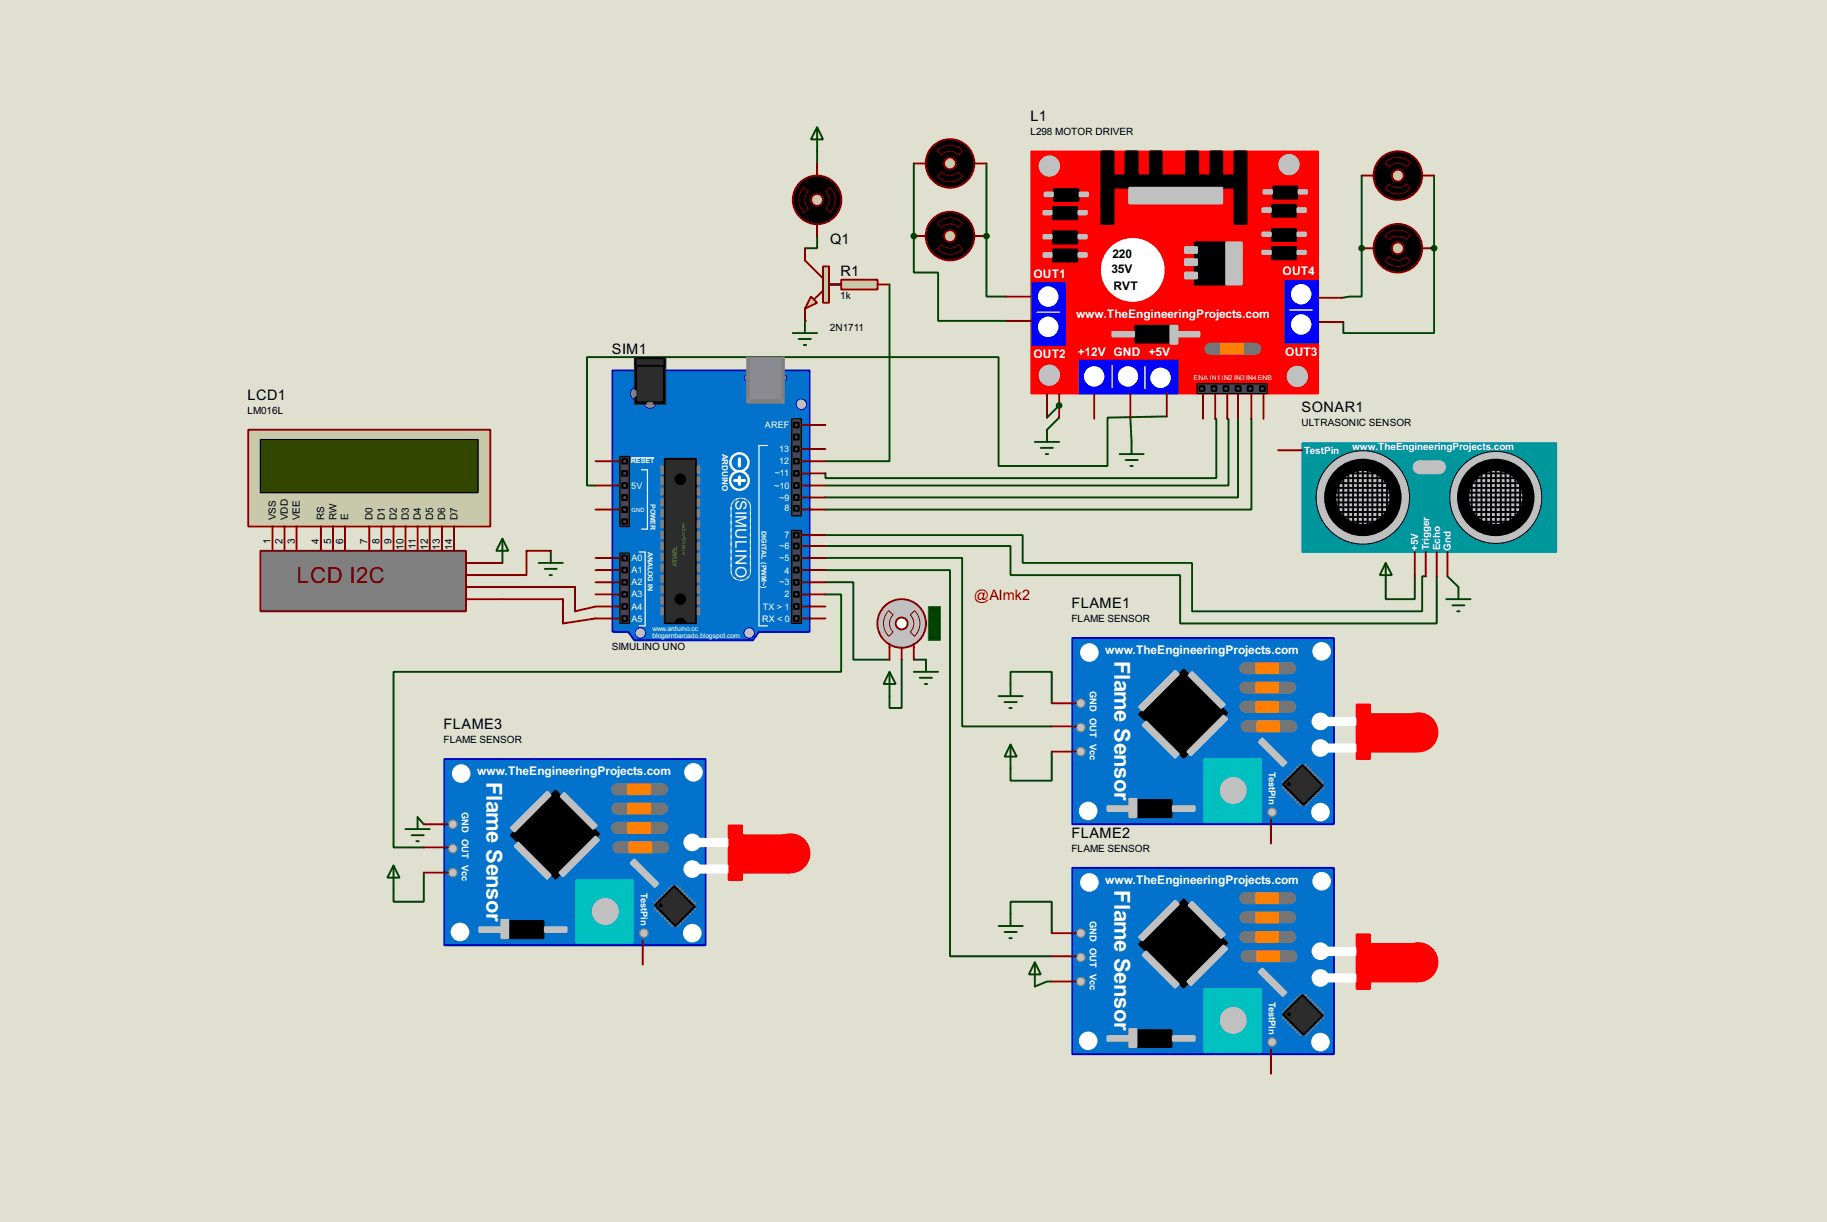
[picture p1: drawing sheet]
<svg xmlns="http://www.w3.org/2000/svg" width="383mm" height="256mm" viewBox="0 0 383 256" stroke-linecap="round" stroke-linejoin="round" font-family="sans-serif">
<path d="M0 0h383.5v256.5h-383.5z" fill="#e0e0d0"/>
<path d="M171.5 31.8v2.5M191.8 34.3v15.3M207.1 34.3v15.3M285.8 36.9v15.2M301 36.9v15.2M171.5 49.6v2.5h-2.5M174 59.7h2.6M186.7 59.7v37.1h-13.4M255.1 87.9h.2v12.5h-82v-1M257.6 87.9h.3v14h-84.6M259.9 87.9v16.5h-86.6M262.7 87.9v19.1h-89.4" fill="none" stroke="#004000" stroke-width=".4"/>
<circle cx="301" cy="52.1" r=".2" fill="#004000"/>
<path d="M301 52.1v17.8h-19v-2.3" fill="none" stroke="#004000" stroke-width=".4"/>
<circle cx="285.8" cy="52.1" r=".2" fill="#004000"/>
<path d="M285.8 52.1v10.2h-2.5l-1.6 .2" fill="none" stroke="#004000" stroke-width=".4"/>
<circle cx="207.1" cy="49.6" r=".2" fill="#004000"/>
<path d="M207.1 49.6v12.7h4" fill="none" stroke="#004000" stroke-width=".4"/>
<circle cx="191.8" cy="49.6" r=".2" fill="#004000"/>
<path d="M191.8 49.6v7.6h5.1v10.2h14.5" fill="none" stroke="#004000" stroke-width=".4"/>
<circle cx="169" cy="67.4" r=".2" fill="#004000"/>
<g fill="none" stroke="#004000" stroke-width=".4">
<path d="M222.3 87.7l-2.5 2.5M222.3 85.1l-2.5 2.6M237.3 87.7l.2 5.1M244.9 87.4l-12.4 .3v10.1h-22.9v-22.8h-86.4v26.9h1.8M173.3 117.1h28.7v35.4h18.8M173.3 119.7h26.1v81h21.4M173.3 114.6h38.8v6.1h35.6v10.2h53.9v-9.9M173.3 112.3h41.4v5.9h35.5v10.1h48.3v-7.3h.8M173.3 124.8h3.3v16.2h-94v36.9h6.4M173.3 122.2h5.8v16.3h7.6M189.3 138.5v10.1h-2.6v-2.5M191.8 138.5h2.6"/>
<path d="M297 121v4.8h-6.1v-2.6M303.8 121l2.3 2.2M212.1 143.6v-2.6h8.7v6.6M220.8 157.8v6.1h-8.7v-2.6M87.7 171.5l1.3 1.5M89 183.2v6.1h-6.4v-2.6M212.1 191.8v-2.5h8.7v6.6M220.8 206h-1l-2.6 1.1"/>
</g>
<path d="M128.6 77.8h41.4v54.8h-10.7l-1.3 1.8h-24.8l-1.3-1.8h-3.3z" fill-rule="evenodd" fill="#0272cc" stroke="#0000c0" stroke-width=".4"/>
<path d="M135.9 98.6v12.5M161.1 93.5h-1.8v37.9h1.8M134.2 115.9h1.2v15.5" fill="none" stroke="#fff" stroke-width=".25"/>
<circle cx="155.5" cy="106.7" r="2.15" fill="#c8c8aa"/>
<circle cx="155.5" cy="106.7" r="2.15" fill="#0272cc"/>
<circle cx="155.5" cy="106.7" r="2.15" fill="none" stroke="#c8c8aa" stroke-width=".21"/>
<circle cx="155.5" cy="106.7" r="2.15" fill="none" stroke="#fff" stroke-width=".21" stroke-dasharray="2 1 .5 1 .5 1"/>
<circle cx="155.5" cy="119.7" r="2.15" fill="#c8c8aa"/>
<circle cx="155.5" cy="119.7" r="2.15" fill="#0272cc"/>
<circle cx="155.5" cy="119.7" r="2.15" fill="none" stroke="#c8c8aa" stroke-width=".21"/>
<g fill="none" stroke="#fff" stroke-width=".21" stroke-dasharray=".5 1">
<path d="M157.5 106v14.5M153.5 120.5v-14.5"/>
<circle cx="155.5" cy="119.7" r="2.15"/>
</g>
<path d="M153.2 106.2h4.6v14h-4.6z" fill="#0272cc" stroke="#0272cc" stroke-width=".4"/>
<path d="M153.5 106v14.5M157.5 106v14.5" fill="none" stroke="#e0e0d0" stroke-width=".21"/>
<path d="M153 119.7l.7 2.5M153.5 105.2l-.5 1.3M157.5 105.2l.5 1.3M158 119.7l-.5 1.8" fill="none" stroke="#0272cc" stroke-width=".4"/>
<g fill="#0272cc" stroke="#fff" stroke-width=".5">
<circle cx="155.2" cy="97.1" r="1.9"/>
<circle cx="155.2" cy="100.9" r="1.95"/>
</g>
<path d="M155.2 96.3v1.5M154.2 100.9h2.1M155.2 100.1v1.6" fill="none" stroke="#fff" stroke-width=".65"/>
<path d="M134.7 98.6h1.2M134.7 111.1h1.2M134.2 131.4h1.2" fill="none" stroke="#fff" stroke-width=".25"/>
<path d="M132.6 96.1h4.6" fill="none" stroke="#fff" stroke-width=".21"/>
<g fill="#c0c0c0" stroke="#0000c0" stroke-width=".21">
<circle cx="157.2" cy="132.9" r="1.1"/>
<circle cx="134.4" cy="132.9" r="1.1"/>
<circle cx="168.2" cy="84.9" r="1.1"/>
</g>
<g fill="#464646" stroke="#000" stroke-width=".25">
<path d="M130.1 95.8h2v14.7h-2z"/>
<path d="M130.1 116.1h2v14.8h-2z"/>
<path d="M166.2 87.9h2v20.4h-2z"/>
<path d="M166.2 111.3h2v19.6h-2z"/>
</g>
<g fill="#464646" stroke="#000" stroke-width=".4">
<path d="M130.6 96.3h1v1h-1z"/>
<path d="M130.6 98.9h1v1h-1z"/>
<path d="M130.6 101.4h1v1h-1z"/>
<path d="M130.6 103.9h1v1.1h-1z"/>
<path d="M130.6 106.5h1v1h-1z"/>
<path d="M130.6 109h1v1h-1z"/>
<path d="M130.6 116.6h1v1.1h-1z"/>
<path d="M130.6 119.2h1v1h-1z"/>
<path d="M130.6 121.7h1v1h-1z"/>
<path d="M130.6 124.3h1v1h-1z"/>
<path d="M130.6 126.8h1v1h-1z"/>
<path d="M130.6 129.3h1v1.1h-1z"/>
<path d="M166.7 88.7h1v1h-1z"/>
<path d="M166.7 93.8h1v1h-1z"/>
<path d="M166.7 96.3h1v1h-1z"/>
<path d="M166.7 98.9h1v1h-1z"/>
<path d="M166.7 101.4h1v1h-1z"/>
<path d="M166.7 103.9h1v1.1h-1z"/>
<path d="M166.7 106.2h1v1h-1z"/>
<path d="M166.7 91.2h1v1.1h-1z"/>
<path d="M166.7 111.8h1v1h-1z"/>
<path d="M166.7 114.1h1v1h-1z"/>
<path d="M166.7 116.6h1v1.1h-1z"/>
<path d="M166.7 119.2h1v1h-1z"/>
<path d="M166.7 121.7h1v1h-1z"/>
<path d="M166.7 124.3h1v1h-1z"/>
<path d="M166.7 126.8h1v1h-1z"/>
<path d="M166.7 129.3h1v1.1h-1z"/>
</g>
<path d="M139.5 96.3h6.6v34.6h-6.6z" fill="#2c2c2c" stroke="#000" stroke-width=".4"/>
<g fill="#000" stroke="#000" stroke-width=".21">
<circle cx="142.8" cy="100.6" r="1.1"/>
<circle cx="142.8" cy="125.8" r="1.1"/>
<circle cx="142.8" cy="130.9" r="1.1"/>
</g>
<path d="M139.2 131.6h7.2" fill="none" stroke="#0272cc" stroke-width="1.2"/>
<g fill="#939393" stroke="#0000c0" stroke-width=".21">
<circle cx="164.6" cy="79.3" r=".55"/>
<circle cx="156.7" cy="79.3" r=".55"/>
</g>
<path d="M156.8 75h7.8v9.6h-7.8z" fill="#808080" stroke="#808080" stroke-width=".21"/>
<path d="M157.5 75.2h6.4v8.4h-6.4z" fill="#939393" stroke="#939393" stroke-width=".21"/>
<path d="M156.8 75l.7 .2M164.6 75l-.7 .2M157.5 83.6l-.7 1M163.9 83.6l.7 1" fill="none" stroke="#939393" stroke-width=".21"/>
<g fill="#939393" stroke="#0000c0" stroke-width=".21">
<circle cx="136.4" cy="84.4" r="1.35"/>
<circle cx="133.6" cy="82.6" r="1.35"/>
</g>
<path d="M133.2 75h6.6v9.9h-6.6z" fill="#000" stroke="#2c2c2c" stroke-width=".21"/>
<g fill="#808080" stroke="#808080" stroke-width=".4">
<path d="M135.9 84.6h1.1v.3h-1.1z"/>
<path d="M133.2 82.1h.2v1h-.2z"/>
</g>
<path d="M133.9 75.7h5.1v8.4h-5.1z" fill="#2c2c2c" stroke="#2c2c2c" stroke-width=".4"/>
<path d="M133.4 75.2h6.1v1.6h-6.1z" fill="#2c2c2c" stroke="#000" stroke-width=".4"/>
<g fill="#808080" stroke="#808080" stroke-width=".25">
<path d="M146.4 97.8h.5v1.6h-.5z"/>
<path d="M146.4 100.1h.5v1.6h-.5z"/>
<path d="M146.4 102.4h.5v1.5h-.5z"/>
<path d="M146.4 104.7h.5v1.5h-.5z"/>
<path d="M146.4 107h.5v1.5h-.5z"/>
<path d="M146.4 109.3h.5v1.5h-.5z"/>
<path d="M146.4 111.6h.5v1.5h-.5z"/>
<path d="M146.4 113.8h.5v1.6h-.5z"/>
<path d="M146.4 116.1h.5v1.6h-.5z"/>
<path d="M146.4 118.4h.5v1.5h-.5z"/>
<path d="M146.4 120.7h.5v1.5h-.5z"/>
<path d="M146.4 123h.5v1.5h-.5z"/>
<path d="M146.4 125.3h.5v1.5h-.5z"/>
<path d="M146.4 127.6h.5v1.5h-.5z"/>
<path d="M138.7 97.8h.5v1.6h-.5z"/>
<path d="M138.7 100.1h.5v1.6h-.5z"/>
<path d="M138.7 102.4h.5v1.5h-.5z"/>
<path d="M138.7 104.7h.5v1.5h-.5z"/>
<path d="M138.7 107h.5v1.5h-.5z"/>
<path d="M138.7 109.3h.5v1.5h-.5z"/>
<path d="M138.7 111.6h.5v1.5h-.5z"/>
<path d="M138.7 113.8h.5v1.6h-.5z"/>
<path d="M138.7 116.1h.5v1.6h-.5z"/>
<path d="M138.7 118.4h.5v1.5h-.5z"/>
<path d="M138.7 120.7h.5v1.5h-.5z"/>
<path d="M138.7 123h.5v1.5h-.5z"/>
<path d="M138.7 125.3h.5v1.5h-.5z"/>
<path d="M138.7 127.6h.5v1.5h-.5z"/>
</g>
<g fill="none" stroke="#800000" stroke-width=".4">
<path d="M125 96.8h5.1M168.2 99.4h5.1M168.2 96.8h5.1M168.2 94.3h5.1M168.2 89.2h5.1M125 119.7h5.1M125 117.1h5.1M125 107h5.1M125 101.9h5.1M168.2 119.7h5.1M168.2 117.1h5.1M168.2 114.6h5.1"/>
<path d="M168.2 107h5.1M168.2 104.4h5.1M168.2 101.9h5.1M168.2 112.3h5.1M125 129.8h5.1M125 127.3h5.1M125 124.8h5.1M125 122.2h5.1M168.2 129.8h5.1M168.2 127.3h5.1M168.2 124.8h5.1M168.2 122.2h5.1"/>
</g>
<circle cx="171.5" cy="42" r="5.1" fill="#000" stroke="#800000" stroke-width=".4"/>
<path d="M168.8 39.3l.9 .9a2.45 2.45 0 0 0 0 3.6l-.9 .9a3.7 3.7 0 0 1 0-5.4zM174.2 39.3a3.7 3.7 0 0 1 0 5.4l-.9-.9a2.54 2.54 0 0 0 0-3.6z" fill="none" stroke="#800000" stroke-width=".21"/>
<circle cx="171.5" cy="42" r="1.25" fill="#c8c8aa" stroke="#800000" stroke-width=".4"/>
<path d="M171.5 34.3v2.6M171.5 47v2.6" fill="none" stroke="#800000" stroke-width=".4"/>
<path d="M176.6 58.7h7.6v2.1h-7.6z" fill="#c8c8aa" stroke="#800000" stroke-width=".4"/>
<path d="M174 59.7h2.6M184.2 59.7h2.5" fill="none" stroke="#800000" stroke-width=".4"/>
<path d="M171.5 26.7l1.3 2.6h-2.6zM171.5 26.7v5.1" fill="none" stroke="#004000" stroke-width=".4"/>
<path d="M216.5 31.8h60.2v50.8h-60.2z" fill="#f00" stroke="#f00" stroke-width=".4"/>
<g fill="#000" stroke="#000" stroke-width=".4">
<path d="M221.3 39.7h5.1v2.5h-5.1zM231.2 31.8h2.5v15.2h-2.5zM233.7 36.9h25.4v2.5h-25.4zM236.3 31.8h2.5v5.1h-2.5zM241.4 31.8h2.5v5.1h-2.5zM249 31.8h2.5v5.1h-2.5zM254.1 31.8h2.5v5.1h-2.5zM259.1 31.8h2.6v15.2h-2.6zM267.3 39.2h5v2.5h-5zM221 43.5h5.1v2.5h-5.1zM221 48.6h5.1v2.5h-5.1zM221 52.4h5.1v2.5h-5.1z"/>
<path d="M250.8 50.9h6.3v8.8h-6.3zM267 43h5.1v2.5h-5.1zM267 48.1h5.1v2.5h-5.1zM267 51.9h5.1v2.5h-5.1zM238.3 68.4h8.9v3.5h-8.9z"/>
</g>
<g fill="#c0c0c0" stroke="#c0c0c0" stroke-width=".4">
<path d="M272.6 39.9h1.8v.8h-1.8z"/>
<path d="M265.2 39.9h1.8v.8h-1.8z"/>
<path d="M272.3 43.7h1.8v.8h-1.8z"/>
<path d="M265 43.7h1.8v.8h-1.8z"/>
<path d="M272.3 48.8h1.8v.8h-1.8z"/>
<path d="M265 48.8h1.8v.8h-1.8z"/>
<path d="M272.3 52.6h1.8v.8h-1.8z"/>
<path d="M265 52.6h1.8v.8h-1.8z"/>
<path d="M237 39.4h19.6v3.3h-19.6z"/>
<path d="M226.6 40.4h1.8v.8h-1.8z"/>
<path d="M219.3 40.4h1.7v.8h-1.7z"/>
<path d="M226.4 44.3h1.7v.7h-1.7z"/>
<path d="M219 44.3h1.8v.7h-1.8z"/>
<path d="M226.4 49.3h1.7v.8h-1.7z"/>
<path d="M219 49.3h1.8v.8h-1.8z"/>
<path d="M226.4 53.1h1.7v.8h-1.7z"/>
<path d="M219 53.1h1.8v.8h-1.8z"/>
<path d="M248.7 51.9h2.6v1.2h-2.6z"/>
<path d="M248.7 54.4h2.6v1.3h-2.6z"/>
<path d="M248.7 57.2h2.6v1.3h-2.6z"/>
<path d="M257.4 50.9h3.3v8.8h-3.3z"/>
<path d="M245.7 68.4h1.5v3.8h-1.5z"/>
<path d="M233.5 69.7h4.6v1h-4.6z"/>
<path d="M247.2 69.7h4.6v1h-4.6z"/>
</g>
<path d="M254.1 73.2h9.4" fill="none" stroke="#757575" stroke-width="2.6"/>
<path d="M256.3 72.2h4.6v2h-4.6z" fill="#ff8000" stroke="#ff8000" stroke-width=".4"/>
<g fill="#00f" stroke="#00f" stroke-width=".4">
<path d="M269.8 59h6.9v12.9h-6.9z"/>
<path d="M216.7 59.5h6.9v12.9h-6.9z"/>
<path d="M226.6 75.7h20.6v6.9h-20.6z"/>
</g>
<g fill="#fff" stroke="#fff" stroke-width=".4">
<circle cx="273.1" cy="61.8" r="1.95"/>
<circle cx="273.1" cy="68.1" r="1.95"/>
<circle cx="220" cy="62.3" r="1.95"/>
<circle cx="220" cy="68.6" r="1.95"/>
<circle cx="236.7" cy="79" r="1.95"/>
<circle cx="229.6" cy="79" r="1.95"/>
<circle cx="243.6" cy="79.3" r="1.95"/>
<circle cx="237.7" cy="56.7" r="6.5"/>
</g>
<path d="M217.7 65.6h4.6M233.5 76.8v4.5M240.3 77v4.6M270.8 65.1h4.6" fill="none" stroke="#c0c0c0" stroke-width=".4"/>
<g fill="#c0c0c0" stroke="#c0c0c0" stroke-width=".4">
<circle cx="270.5" cy="34.6" r="2.05"/>
<circle cx="220.2" cy="34.9" r="2.05"/>
<circle cx="220.2" cy="78.8" r="2.05"/>
<circle cx="272.3" cy="79" r="2.05"/>
</g>
<path d="M251.3 80.6h14.7v2h-14.7z" fill="#464646" stroke="#000" stroke-width=".25"/>
<g fill="#464646" stroke="#000" stroke-width=".4">
<path d="M264.5 81.1h1v1h-1z"/>
<path d="M261.9 81.1h1v1h-1z"/>
<path d="M259.4 81.1h1v1h-1z"/>
<path d="M256.8 81.1h1.1v1h-1.1z"/>
<path d="M254.3 81.1h1v1h-1z"/>
<path d="M251.8 81.1h1v1h-1z"/>
</g>
<g fill="none" stroke="#800000" stroke-width=".4">
<path d="M211.1 62.3h5.1M211.4 67.4h5.1M276.7 62.5h5M276.9 67.6h5.1M219.8 82.6v5.1M222.3 82.6v5.1M229.7 82.9v5M237.3 82.6v5.1M244.9 82.4v5M252.5 82.9v5M255.1 82.9v5M257.6 82.9v5"/>
<path d="M259.9 82.9v5M262.7 82.9v5M265.2 82.9v5"/>
</g>
<circle cx="199.4" cy="49.6" r="5.1" fill="#000" stroke="#800000" stroke-width=".4"/>
<path d="M196.8 46.9a3.7 3.7 0 0 1 5.3 0l-.9 .9a2.53 2.53 0 0 0-3.6 0zM197.6 51.4a2.54 2.54 0 0 0 3.6 0l.9 .9a3.7 3.7 0 0 1-5.3 0z" fill="none" stroke="#800000" stroke-width=".21"/>
<circle cx="199.4" cy="49.6" r="1.25" fill="#c8c8aa" stroke="#800000" stroke-width=".4"/>
<path d="M191.8 49.6h2.6M204.5 49.6h2.6" fill="none" stroke="#800000" stroke-width=".4"/>
<circle cx="199.4" cy="34.3" r="5.1" fill="#000" stroke="#800000" stroke-width=".4"/>
<path d="M196.8 31.7a3.7 3.7 0 0 1 5.3 0l-.9 .8a2.53 2.53 0 0 0-3.6 0zM197.6 36.1a2.46 2.46 0 0 0 3.6 0l.9 .9a3.7 3.7 0 0 1-5.3 0z" fill="none" stroke="#800000" stroke-width=".21"/>
<circle cx="199.4" cy="34.3" r="1.25" fill="#c8c8aa" stroke="#800000" stroke-width=".4"/>
<path d="M191.8 34.3h2.6M204.5 34.3h2.6" fill="none" stroke="#800000" stroke-width=".4"/>
<circle cx="293.4" cy="36.9" r="5.1" fill="#000" stroke="#800000" stroke-width=".4"/>
<path d="M290.7 34.2a3.8 3.8 0 0 1 5.4 0l-.9 .9a2.54 2.54 0 0 0-3.6 0zM291.6 38.7a2.54 2.54 0 0 0 3.6 0l.9 .9a3.8 3.8 0 0 1-5.4 0z" fill="none" stroke="#800000" stroke-width=".21"/>
<circle cx="293.4" cy="36.9" r="1.25" fill="#c8c8aa" stroke="#800000" stroke-width=".4"/>
<path d="M285.8 36.9h2.5M298.5 36.9h2.5" fill="none" stroke="#800000" stroke-width=".4"/>
<circle cx="293.4" cy="52.1" r="5.1" fill="#000" stroke="#800000" stroke-width=".4"/>
<path d="M290.7 49.4a3.8 3.8 0 0 1 5.4 0l-.9 .9a2.54 2.54 0 0 0-3.6 0zM291.6 53.9a2.54 2.54 0 0 0 3.6 0l.9 .9a3.8 3.8 0 0 1-5.4 0z" fill="none" stroke="#800000" stroke-width=".21"/>
<circle cx="293.4" cy="52.1" r="1.25" fill="#c8c8aa" stroke="#800000" stroke-width=".4"/>
<path d="M285.8 52.1h2.5M298.5 52.1h2.5" fill="none" stroke="#800000" stroke-width=".4"/>
<g fill="#004000" stroke="#004000" stroke-width=".4">
<circle cx="301" cy="52.1" r=".5"/>
<circle cx="285.8" cy="52.1" r=".5"/>
<circle cx="207" cy="49.6" r=".5"/>
<circle cx="191.8" cy="49.6" r=".5"/>
</g>
<path d="M166.4 69.9h5.1M167.7 71.2h2.5M168.7 72.4h.5M169 67.4v2.5" fill="none" stroke="#004000" stroke-width=".4"/>
<path d="M170.2 62.3l1.3 1.3-2.5 1.2z" fill="#c8c8aa" stroke="#800000" stroke-width=".4"/>
<path d="M172.8 55.9h1.2v7.7h-1.2z" fill="#c8c8aa" stroke="#800000" stroke-width=".4"/>
<path d="M169 52.1v2.6l3.8 3.8M174 59.7h2.6M169 64.8v2.6M172.8 61l-1.8 1.8" fill="none" stroke="#800000" stroke-width=".4"/>
<path d="M217.2 92.8h5.1M218.5 94h2.5M219.5 95.3h.5M219.8 90.2v2.6M235 95.3h5.1M236.3 96.6h2.5M237.3 97.8h.5M237.5 92.8v2.5" fill="none" stroke="#004000" stroke-width=".4"/>
<circle cx="222.3" cy="85.1" r=".5" fill="#004000" stroke="#004000" stroke-width=".4"/>
<path d="M284.8 147.9h2.8v2h9.9v7.9h-9.9v1.5h-2.8z" fill-rule="evenodd" fill="#f00" stroke="#f00" stroke-width=".4"/>
<path d="M225.1 133.9h54.9v39.1h-54.9z" fill-rule="evenodd" fill="#0272cc" stroke="#0000c0" stroke-width=".4"/>
<circle cx="297.7" cy="153.7" r="4" fill="#f00" stroke="#f00" stroke-width=".4"/>
<path d="M252.8 159.3h11.9v13.2h-11.9z" fill="#00c0c0" stroke="#00c0c0" stroke-width=".4"/>
<g fill="#c0c0c0" stroke="#c0c0c0" stroke-width=".4">
<path d="M250.2 141l6.9 6.9-.8 .7-6.8-6.8z" fill-rule="evenodd"/>
<path d="M240.6 151.4l6.9 6.9-.8 .8-6.9-6.9z" fill-rule="evenodd"/>
<path d="M256.8 150.2l.8 .7-7.6 7.7-.8-.8z" fill-rule="evenodd"/>
<path d="M246.7 140.8l.8 .7-7.7 7.7-.7-.8z" fill-rule="evenodd"/>
<path d="M265 155l5.1 5.1-.8 .7-5.1-5z" fill-rule="evenodd"/>
<circle cx="258.8" cy="165.9" r="2.65"/>
</g>
<path d="M248.5 140.5l9.1 9.2-9.1 9.4-9.4-9.2z" fill-rule="evenodd" fill="#000" stroke="#000" stroke-width=".4"/>
<path d="M261.4 140.3h9.4M261.4 144.3h9.4M261.4 148.4h9.4M261.7 152.5h9.4" fill="none" stroke="#757575" stroke-width="2.6"/>
<g fill="#ff8000" stroke="#ff8000" stroke-width=".4">
<path d="M263.7 139.2h4.6v2.1h-4.6z"/>
<path d="M263.7 143.3h4.6v2h-4.6z"/>
<path d="M263.7 147.4h4.6v2h-4.6z"/>
<path d="M264 151.4h4.5v2.1h-4.5z"/>
</g>
<path d="M237 167.9h8.9v3.6h-8.9z" fill="#000" stroke="#000" stroke-width=".4"/>
<g fill="#c0c0c0" stroke="#c0c0c0" stroke-width=".4">
<path d="M237 167.7h1.6v3.8h-1.6z"/>
<path d="M246.2 169.2h4.6v1h-4.6z"/>
<path d="M232.5 169.2h4.5v1h-4.5z"/>
</g>
<g fill="none" stroke="#808080" stroke-width=".45">
<path d="M269.3 164.1l.5 .5M269.8 164.9l-.5 .5M269.8 163.6l.5 .5M270.3 165.4l-.5 .5M270.3 163.1l.5 .5M270.8 165.9l-.5 .5M270.8 162.6l.5 .5M271.3 166.4l-.5 .5M271.3 162.1l.5 .5M271.8 166.9l-.5 .5M271.8 161.6l.5 .5M272.3 167.4l-.5 .5"/>
<path d="M272.3 161.1l.6 .5M272.9 167.9l-.6 .6M272.9 160.6l.5 .5M273.4 168.5l-.5 .5M273.6 168.5l.5 .5M274.1 160.6l-.5 .5M274.1 167.9l.5 .6M274.6 161.1l-.5 .5M274.6 167.4l.5 .5M275.1 161.6l-.5 .5M275.1 166.9l.5 .5M275.6 162.1l-.5 .5"/>
<path d="M275.6 166.4l.6 .5M276.2 162.6l-.6 .5M276.2 165.9l.5 .5M276.7 163.1l-.5 .5M276.7 165.4l.5 .5M277.2 163.6l-.5 .5M277.2 164.9l.5 .5M277.7 164.1l-.5 .5"/>
</g>
<path d="M269.3 164.6l4.1-4 4.3 4.3-4.1 4.1z" fill-rule="evenodd" fill="#2c2c2c" stroke="#000" stroke-width=".4"/>
<circle cx="270.5" cy="164.6" r=".3" fill="#000" stroke="#000" stroke-width=".21"/>
<g fill="#fff" stroke="#fff" stroke-width=".4">
<circle cx="277.1" cy="151.4" r="1.65"/>
<circle cx="277.1" cy="157" r="1.65"/>
<circle cx="277.1" cy="170.5" r="1.75"/>
</g>
<g fill="#fff" stroke="#fff" stroke-width=".4">
<path d="M277.9 150.7h6.6v1.5h-6.6z"/>
<path d="M277.9 156.3h6.6v1.5h-6.6z"/>
</g>
<g fill="#c0c0c0" stroke="#808080" stroke-width=".25">
<circle cx="226.8" cy="157.8" r=".9"/>
<circle cx="226.8" cy="152.7" r=".9"/>
<circle cx="226.8" cy="147.6" r=".9"/>
<circle cx="267" cy="170.5" r=".9"/>
</g>
<g fill="#fff" stroke="#fff" stroke-width=".4">
<circle cx="277.4" cy="136.7" r="1.75"/>
<circle cx="228.4" cy="170.2" r="1.75"/>
<circle cx="228.6" cy="137" r="1.75"/>
</g>
<path d="M220.8 152.5h5.1M220.8 147.6h5.1M220.8 157.8h5.1M266.8 172v5.1" fill="none" stroke="#800000" stroke-width=".4"/>
<path d="M284.8 196.1h2.8v2.1h9.9v7.8h-9.9v1.6h-2.8z" fill-rule="evenodd" fill="#f00" stroke="#f00" stroke-width=".4"/>
<path d="M225.1 182.2h54.9v39.1h-54.9z" fill-rule="evenodd" fill="#0272cc" stroke="#0000c0" stroke-width=".4"/>
<circle cx="297.7" cy="202" r="4" fill="#f00" stroke="#f00" stroke-width=".4"/>
<path d="M252.8 207.6h11.9v13.2h-11.9z" fill="#00c0c0" stroke="#00c0c0" stroke-width=".4"/>
<g fill="#c0c0c0" stroke="#c0c0c0" stroke-width=".4">
<path d="M250.2 189.3l6.9 6.8-.8 .8-6.8-6.9z" fill-rule="evenodd"/>
<path d="M240.6 199.7l6.9 6.9-.8 .7-6.9-6.8z" fill-rule="evenodd"/>
<path d="M256.8 198.4l.8 .8-7.6 7.6-.8-.8z" fill-rule="evenodd"/>
<path d="M246.7 189l.8 .8-7.7 7.6-.7-.7z" fill-rule="evenodd"/>
<path d="M264.2 204l.8-.7 5.1 5-.8 .8z" fill-rule="evenodd"/>
<circle cx="258.8" cy="214.2" r="2.65"/>
</g>
<path d="M248.5 188.8l9.1 9.1-9.1 9.4-9.4-9.1z" fill-rule="evenodd" fill="#000" stroke="#000" stroke-width=".4"/>
<path d="M261.4 188.5h9.4M261.4 192.6h9.4M261.4 196.7h9.4M261.7 200.7h9.4" fill="none" stroke="#757575" stroke-width="2.6"/>
<g fill="#ff8000" stroke="#ff8000" stroke-width=".4">
<path d="M263.7 187.5h4.6v2h-4.6z"/>
<path d="M263.7 191.6h4.6v2h-4.6z"/>
<path d="M263.7 195.6h4.6v2.1h-4.6z"/>
<path d="M264 199.7h4.5v2h-4.5z"/>
</g>
<path d="M237 216.2h8.9v3.6h-8.9z" fill="#000" stroke="#000" stroke-width=".4"/>
<g fill="#c0c0c0" stroke="#c0c0c0" stroke-width=".4">
<path d="M237 216h1.6v3.8h-1.6z"/>
<path d="M246.2 217.5h4.6v1h-4.6z"/>
<path d="M232.5 217.5h4.5v1h-4.5z"/>
</g>
<g fill="none" stroke="#808080" stroke-width=".45">
<path d="M269.3 212.4l.5 .5M269.8 213.2l-.5 .5M269.8 211.9l.5 .5M270.3 213.7l-.5 .5M270.3 211.4l.5 .5M270.8 214.2l-.5 .5M270.8 210.9l.5 .5M271.3 214.7l-.5 .5M271.3 210.4l.5 .5M271.8 215.2l-.5 .5M271.8 209.9l.5 .5M272.3 215.7l-.5 .5"/>
<path d="M272.3 209.4l.6 .5M272.9 216.2l-.6 .5M272.9 208.8l.5 .6M273.4 216.7l-.5 .5M273.6 216.7l.5 .5M274.1 208.8l-.5 .6M274.1 216.2l.5 .5M274.6 209.4l-.5 .5M274.6 215.7l.5 .5M275.1 209.9l-.5 .5M275.1 215.2l.5 .5M275.6 210.4l-.5 .5"/>
<path d="M275.6 214.7l.6 .5M276.2 210.9l-.6 .5M276.2 214.2l.5 .5M276.7 211.4l-.5 .5M276.7 213.7l.5 .5M277.2 211.9l-.5 .5M277.2 213.2l.5 .5M277.7 212.4l-.5 .5"/>
</g>
<path d="M269.3 212.9l4.1-4.1 4.3 4.4-4.1 4z" fill-rule="evenodd" fill="#2c2c2c" stroke="#000" stroke-width=".4"/>
<circle cx="270.5" cy="212.9" r=".3" fill="#000" stroke="#000" stroke-width=".21"/>
<g fill="#fff" stroke="#fff" stroke-width=".4">
<circle cx="277.1" cy="199.7" r="1.65"/>
<circle cx="277.1" cy="205.3" r="1.65"/>
<circle cx="277.1" cy="218.7" r="1.75"/>
</g>
<g fill="#fff" stroke="#fff" stroke-width=".4">
<path d="M277.9 198.9h6.6v1.6h-6.6z"/>
<path d="M277.9 204.5h6.6v1.5h-6.6z"/>
</g>
<g fill="#c0c0c0" stroke="#808080" stroke-width=".25">
<circle cx="226.8" cy="206" r=".9"/>
<circle cx="226.8" cy="201" r=".9"/>
<circle cx="226.8" cy="195.9" r=".9"/>
<circle cx="267" cy="218.7" r=".9"/>
</g>
<g fill="#fff" stroke="#fff" stroke-width=".4">
<circle cx="277.4" cy="185" r="1.75"/>
<circle cx="228.4" cy="218.5" r="1.75"/>
<circle cx="228.6" cy="185.2" r="1.75"/>
</g>
<path d="M220.8 195.9h5.1M220.8 200.7h5.1M220.8 206h5.1M266.8 220.3v5.1" fill="none" stroke="#800000" stroke-width=".4"/>
<path d="M153 173.3h2.8v2h9.9v7.9h-9.9v1.5h-2.8z" fill-rule="evenodd" fill="#f00" stroke="#f00" stroke-width=".4"/>
<path d="M93.3 159.3h54.8v39.1h-54.8z" fill-rule="evenodd" fill="#0272cc" stroke="#0000c0" stroke-width=".4"/>
<circle cx="165.9" cy="179.1" r="4" fill="#f00" stroke="#f00" stroke-width=".4"/>
<path d="M121 184.7h11.9v13.2h-11.9z" fill="#00c0c0" stroke="#00c0c0" stroke-width=".4"/>
<g fill="#c0c0c0" stroke="#c0c0c0" stroke-width=".4">
<path d="M118.4 166.4l6.9 6.9-.8 .7-6.8-6.8z" fill-rule="evenodd"/>
<path d="M108.8 176.8l6.8 6.9-.7 .8-6.9-6.9z" fill-rule="evenodd"/>
<path d="M125 175.6l.8 .7-7.6 7.7-.8-.8z" fill-rule="evenodd"/>
<path d="M107.2 173.8l7.7-7.6 .7 .7-7.6 7.7z" fill-rule="evenodd"/>
<path d="M132.4 181.2l.8-.8 5 5.1-.7 .7z" fill-rule="evenodd"/>
<circle cx="127" cy="191.3" r="2.65"/>
</g>
<path d="M116.6 165.9l9.2 9.2-9.2 9.4-9.4-9.2z" fill-rule="evenodd" fill="#000" stroke="#000" stroke-width=".4"/>
<path d="M129.6 165.7h9.4M129.6 169.7h9.4M129.6 173.8h9.4M129.8 177.9h9.4" fill="none" stroke="#757575" stroke-width="2.6"/>
<g fill="#ff8000" stroke="#ff8000" stroke-width=".4">
<path d="M131.9 164.6h4.6v2.1h-4.6z"/>
<path d="M131.9 168.7h4.6v2h-4.6z"/>
<path d="M131.9 172.8h4.6v2h-4.6z"/>
<path d="M132.1 176.8h4.6v2.1h-4.6z"/>
</g>
<path d="M105.2 193.3h8.9v3.6h-8.9z" fill="#000" stroke="#000" stroke-width=".4"/>
<g fill="#c0c0c0" stroke="#c0c0c0" stroke-width=".4">
<path d="M105.2 193.1h1.5v3.8h-1.5z"/>
<path d="M114.4 194.6h4.5v1h-4.5z"/>
<path d="M100.6 194.6h4.6v1h-4.6z"/>
</g>
<g fill="none" stroke="#808080" stroke-width=".45">
<path d="M137.5 189.5l.5 .5M138 190.3l-.5 .5M138 189l.5 .5M138.5 190.8l-.5 .5M138.5 188.5l.5 .5M139 191.3l-.5 .5M139 188l.5 .5M139.5 191.8l-.5 .5M139.5 187.5l.5 .5M140 192.3l-.5 .5M140 187l.5 .5M140.5 192.8l-.5 .5"/>
<path d="M140.5 186.5l.5 .5M141 193.3l-.5 .6M141 186l.5 .5M141.5 193.9l-.5 .5M141.8 193.9l.5 .5M142.3 186l-.5 .5M142.3 193.3l.5 .6M142.8 186.5l-.5 .5M142.8 192.8l.5 .5M143.3 187l-.5 .5M143.3 192.3l.5 .5M143.8 187.5l-.5 .5"/>
<path d="M143.8 191.8l.5 .5M144.3 188l-.5 .5M144.3 191.3l.5 .5M144.8 188.5l-.5 .5M144.8 190.8l.5 .5M145.3 189l-.5 .5M145.3 190.3l.6 .5M145.9 189.5l-.6 .5"/>
</g>
<path d="M137.5 190l4-4 4.4 4.3-4.1 4.1z" fill-rule="evenodd" fill="#2c2c2c" stroke="#000" stroke-width=".4"/>
<circle cx="138.7" cy="190" r=".3" fill="#000" stroke="#000" stroke-width=".21"/>
<g fill="#fff" stroke="#fff" stroke-width=".4">
<circle cx="145.3" cy="176.8" r="1.65"/>
<circle cx="145.3" cy="182.4" r="1.65"/>
<circle cx="145.3" cy="195.9" r="1.75"/>
</g>
<g fill="#fff" stroke="#fff" stroke-width=".4">
<path d="M146.1 176.1h6.6v1.5h-6.6z"/>
<path d="M146.1 181.7h6.6v1.5h-6.6z"/>
</g>
<g fill="#c0c0c0" stroke="#808080" stroke-width=".25">
<circle cx="95" cy="183.2" r=".9"/>
<circle cx="95" cy="178.1" r=".9"/>
<circle cx="95" cy="173" r=".9"/>
<circle cx="135.1" cy="195.9" r=".9"/>
</g>
<g fill="#fff" stroke="#fff" stroke-width=".4">
<circle cx="145.5" cy="162.1" r="1.75"/>
<circle cx="96.5" cy="195.6" r="1.75"/>
<circle cx="96.8" cy="162.4" r="1.75"/>
</g>
<path d="M89 177.9h5M89 173h5M89 183.2h5M134.9 197.4v5.1" fill="none" stroke="#800000" stroke-width=".4"/>
<path d="M273.4 93h53.3v22.9h-53.3z" fill="#00979c" stroke="#00979c" stroke-width=".4"/>
<g fill="#c0c0c0" stroke="#000" stroke-width=".21">
<circle cx="313.9" cy="104.4" r="9.7"/>
<circle cx="286" cy="104.4" r="9.8"/>
</g>
<g fill="#c0c0c0" stroke="#000" stroke-width="2.6">
<circle cx="313.9" cy="104.4" r="6.9"/>
<circle cx="286" cy="104.4" r="6.9"/>
</g>
<g fill="none" stroke="#000" stroke-width=".4">
<path d="M281.2 99.4h8.7M282 99.6v9.4M283 99.4v10.4M284 98.6v11.7M285 98.6v11.9M286.1 98.6v12.5M287.1 98.6v12.5M288.1 98.1v12.7M289.1 99.1v11.7M309.7 99.4h8.1M309.9 99.6v9.4M311 99.1v10.7"/>
<path d="M312 98.4v11.9M313 98.4v12.1M314 98.4v12.1M315 98.4v12.1M316 98.6v11.7M317 99.1v10.7M278.9 105.5h13M279.5 103.4h12.7M279.5 102.4h12.4M279.5 106.5h12.1M279.7 104.4h12.2M280 101.4h11.6"/>
<path d="M280 100.4h10.9M280 107.5h11.4M280.2 108.5h10.9M280.2 109.5h10.4M281 101.1v6.7M290.1 100.4v9.6M291.1 101.4v6.6M307.4 102.4h12.2M307.9 104.4h12.7M307.9 103.4h12.4M307.9 105.5h12.4M308.2 101.4h11.4"/>
<path d="M308.2 100.4h10.4M308.2 106.5h11.6M308.7 107.5h11.4M308.9 101.1v5.9M309.2 108.5h9.6M309.9 109.5h7.7M318.1 100.4v8.6M319.1 100.9v7.1"/>
</g>
<g fill="#c0c0c0" stroke="#c0c0c0" stroke-width=".4">
<circle cx="297.9" cy="98.1" r="1.25"/>
<circle cx="302" cy="98.1" r="1.25"/>
</g>
<path d="M298 96.8h4.1v2.6h-4.1z" fill="#c0c0c0" stroke="#c0c0c0" stroke-width=".4"/>
<path d="M268.3 94.5h5.1M297 115.9v5.1M299.3 115.9v5.1M301.6 115.9v5.1M303.8 115.9v5.1" fill="none" stroke="#800000" stroke-width=".4"/>
<path d="M290.9 118.2l1.3 2.5h-2.6zM290.9 118.2v5M303.6 125.8h5.1M304.9 127.1h2.5M305.9 128.3h.5M306.1 123.2v2.6M85.1 174h5.1M86.4 175.3h2.6M87.4 176.6h.5M87.7 171.5v2.5M82.6 181.7l1.3 2.5h-2.6zM82.6 181.7v5" fill="none" stroke="#004000" stroke-width=".4"/>
<circle cx="189.2" cy="130.9" r="5.1" fill="#c0c0c0" stroke="#800000" stroke-width=".4"/>
<circle cx="189.2" cy="130.9" r="1.25" fill="#feffff" stroke="#800000" stroke-width=".4"/>
<path d="M186.7 135.2v.7M191.8 135.2v.7" fill="none" stroke="#800000" stroke-width=".4"/>
<path d="M194.9 127.3h2.5v7.1h-2.5z" fill="#004000" stroke="#0f0" stroke-width=".21"/>
<path d="M186.6 128.2l.9 .9a2.54 2.54 0 0 0 0 3.6l-.9 .9a3.8 3.8 0 0 1 0-5.4zM192 128.2a3.8 3.8 0 0 1 0 5.4l-.9-.9a2.54 2.54 0 0 0 0-3.6z" fill="none" stroke="#800000" stroke-width=".21"/>
<path d="M186.7 135.9v2.6M189.3 135.9v2.6M191.8 135.9v2.6" fill="none" stroke="#800000" stroke-width=".4"/>
<g fill="none" stroke="#004000" stroke-width=".4">
<path d="M194.4 138.5v2.5M186.7 141l1.3 2.6h-2.5zM186.7 141v5.1M191.8 141h5.1M193.1 142.3h2.5M194.1 143.6h.5M209.6 146.1h5.1M210.9 147.4h2.5M211.9 148.6h.5M212.1 156.3l1.3 2.5h-2.5zM212.1 143.6v2.5M212.1 156.3v5"/>
<path d="M209.6 194.4h5.1M210.9 195.6h2.5M211.9 196.9h.5M212.1 191.8v2.6M217.2 202l1.3 2.5h-2.5zM217.2 202v5.1"/>
</g>
<path d="M52.1 90.2h50.8v20.3h-50.8z" fill="#c8c8aa" stroke="#800000" stroke-width=".4"/>
<path d="M54.7 92.3h45.7v11.1h-45.7z" fill="#324600" stroke="#000" stroke-width=".25"/>
<g fill="none" stroke="#800000" stroke-width=".4">
<path d="M57.2 110.5v5.1M59.7 110.5v5.1M62.3 110.5v5.1M67.4 110.5v5.1M69.9 110.5v5.1M72.4 110.5v5.1M77.5 110.5v5.1M80.1 110.5v5.1M82.6 110.5v5.1M85.1 110.5v5.1M87.7 110.5v5.1M90.2 110.5v5.1"/>
<path d="M92.8 110.5v5.1M95.3 110.5v5.1"/>
</g>
<path d="M54.7 115.6h43.1v12.7h-43.1z" fill="#808080" stroke="#800000" stroke-width=".4"/>
<path d="M97.8 118.2h7.7M115.6 115.6h-5.1v5.1h-12.7M97.8 125.8h20.4v5.1l6.8-1.1M97.8 123.2h22.9v5.1l4.3-1" fill="none" stroke="#800000" stroke-width=".4"/>
<path d="M105.5 113.1l1.2 2.5h-2.5zM105.5 113.1v5.1M113.1 118.2h5.1M114.4 119.4h2.5M115.6 115.6v2.6M115.4 120.7h.5" fill="none" stroke="#004000" stroke-width=".4"/>
<text font-size="5.2" fill="#800000" x="62.3" y="122.4">LCD I2C</text>
<g font-size="5.2" fill="#fff">
<text x="233.9" y="138.6" transform="rotate(90 233.9 138.6)">Flame Sensor</text>
<text x="102.1" y="164" transform="rotate(90 102.1 164)">Flame Sensor</text>
<text x="234" y="186.9" transform="rotate(90 234 186.9)">Flame Sensor</text>
</g>
<g font-size="3.7" fill="#fff">
<text x="154.4" y="104.9" transform="rotate(90 154.4 104.9)">S</text>
<text x="154.4" y="107.2" transform="rotate(90 154.4 107.2)">IMULINO</text>
</g>
<g font-size="3.4">
<text x="216.3" y="25.4">L1</text>
<text x="174.3" y="51.3">Q1</text>
<text x="176.4" y="57.9">R1</text>
<text x="128.4" y="74.3">SIM1</text>
<text x="52" y="83.9">LCD1</text>
<text x="273.2" y="86.4">SONAR1</text>
<text x="224.9" y="127.6">FLAME1</text>
<text x="93.1" y="153">FLAME3</text>
<text x="224.9" y="175.8">FLAME2</text>
</g>
<text font-size="3.4" fill="#800000" x="204.5" y="126">@Almk2</text>
<g font-size="2.8" fill="#fff">
<text x="216.9" y="58.3">OUT1</text>
<text x="269.2" y="57.8">OUT4</text>
<text x="225.9" y="66.7">www.TheEngineeringProjects.com</text>
<text x="216.9" y="75.1">OUT2</text>
<text x="226.2" y="74.8">+12V GND +5V</text>
<text x="269.7" y="74.8">OUT3</text>
<text x="232" y="137.3">www.TheEngineeringProjects.com</text>
<text x="100.2" y="162.7">www.TheEngineeringProjects.com</text>
<text x="232" y="185.6">www.TheEngineeringProjects.com</text>
</g>
<g font-size="2.8">
<text x="233.3" y="57.2">35V</text>
<text x="233.5" y="54.2">220</text>
<text x="233.7" y="60.8">RVT</text>
</g>
<g font-size="2.4">
<text x="216.3" y="28.4">L298 MOTOR DRIVER</text>
<text x="176.4" y="62.8">1k</text>
<text x="174.2" y="69.5">2N1711</text>
<text x="51.9" y="86.8">LM016L</text>
<text x="273.2" y="89.4">ULTRASONIC SENSOR</text>
<text x="57.9" y="109.2" transform="rotate(-90 57.9 109.2)">VSS</text>
<text x="60.4" y="109.2" transform="rotate(-90 60.4 109.2)">VDD</text>
<text x="63" y="109.2" transform="rotate(-90 63 109.2)">VEE</text>
<text x="68.1" y="109.2" transform="rotate(-90 68.1 109.2)">RS</text>
<text x="70.6" y="109.2" transform="rotate(-90 70.6 109.2)">RW</text>
<text x="73.1" y="109.2" transform="rotate(-90 73.1 109.2)">E</text>
<text x="78.2" y="109.2" transform="rotate(-90 78.2 109.2)">D0</text>
<text x="80.8" y="109.2" transform="rotate(-90 80.8 109.2)">D1</text>
<text x="83.3" y="109.2" transform="rotate(-90 83.3 109.2)">D2</text>
<text x="85.8" y="109.2" transform="rotate(-90 85.8 109.2)">D3</text>
<text x="88.4" y="109.2" transform="rotate(-90 88.4 109.2)">D4</text>
<text x="90.9" y="109.2" transform="rotate(-90 90.9 109.2)">D5</text>
<text x="93.5" y="109.2" transform="rotate(-90 93.5 109.2)">D6</text>
<text x="96" y="109.2" transform="rotate(-90 96 109.2)">D7</text>
<text x="56.8" y="114.2" transform="rotate(-90 56.8 114.2)">1</text>
<text x="59.3" y="114.2" transform="rotate(-90 59.3 114.2)">2</text>
<text x="61.9" y="114.2" transform="rotate(-90 61.9 114.2)">3</text>
<text x="67" y="114.2" transform="rotate(-90 67 114.2)">4</text>
<text x="69.5" y="114.2" transform="rotate(-90 69.5 114.2)">5</text>
<text x="72" y="114.2" transform="rotate(-90 72 114.2)">6</text>
<text x="77.1" y="114.2" transform="rotate(-90 77.1 114.2)">7</text>
<text x="79.7" y="114.2" transform="rotate(-90 79.7 114.2)">8</text>
<text x="82.2" y="114.2" transform="rotate(-90 82.2 114.2)">9</text>
<text x="84.7" y="115.4" transform="rotate(-90 84.7 115.4)">10</text>
<text x="87.3" y="115.2" transform="rotate(-90 87.3 115.2)">11</text>
<text x="89.8" y="115.4" transform="rotate(-90 89.8 115.4)">12</text>
<text x="92.4" y="115.4" transform="rotate(-90 92.4 115.4)">13</text>
<text x="94.9" y="115.4" transform="rotate(-90 94.9 115.4)">14</text>
<text x="224.9" y="130.5">FLAME SENSOR</text>
<text x="128.4" y="136.5">SIMULINO UNO</text>
<text x="93.1" y="155.9">FLAME SENSOR</text>
<text x="224.9" y="178.8">FLAME SENSOR</text>
</g>
<g font-size="2.4" fill="#fff">
<text x="273.7" y="95.2">TestPin</text>
<text x="283.8" y="94.5">www.TheEngineeringProjects.com</text>
<text x="297.7" y="115.7" transform="rotate(-90 297.7 115.7)">+5V</text>
<text x="300" y="115.5" transform="rotate(-90 300 115.5)">Trigger</text>
<text x="302.3" y="115.5" transform="rotate(-90 302.3 115.5)">Echo</text>
<text x="304.5" y="115.6" transform="rotate(-90 304.5 115.6)">Gnd</text>
</g>
<text font-size="2.4" fill="#008000" x="196.8" y="133.5" transform="rotate(-90 196.8 133.5)">+88.8</text>
<g font-size="2.2" fill="#fff">
<text x="228.8" y="145" transform="rotate(90 228.8 145)">GND OUT Vcc</text>
<text x="266.4" y="162.1" transform="rotate(90 266.4 162.1)">TestPin</text>
<text x="96.9" y="170.4" transform="rotate(90 96.9 170.4)">GND OUT Vcc</text>
<text x="134.5" y="187.5" transform="rotate(90 134.5 187.5)">TestPin</text>
<text x="228.8" y="193.2" transform="rotate(90 228.8 193.2)">GND OUT Vcc</text>
<text x="266.3" y="210.3" transform="rotate(90 266.3 210.3)">TestPin</text>
</g>
<g font-size="2.1" fill="#fff">
<text x="160.5" y="89.9">AREF</text>
<text x="163.6" y="94.9">13</text>
<text x="162.6" y="100">~11</text>
<text x="163.6" y="97.5">12</text>
<text x="132.5" y="102.6">5V</text>
<text x="162.5" y="102.6">~10</text>
<text x="163.6" y="105.1">~9</text>
<text x="164.7" y="107.4">8</text>
<text x="164.7" y="113">7</text>
<text x="132.5" y="117.8">A0</text>
<text x="163.6" y="115.3">~6</text>
<text x="163.6" y="117.8">~5</text>
<text x="132.5" y="120.3">A1</text>
<text x="132.5" y="122.9">A2</text>
<text x="132.5" y="125.4">A3</text>
<text x="163.6" y="122.9">~3</text>
<text x="164.7" y="120.6">4</text>
<text x="164.7" y="125.4">2</text>
<text x="132.5" y="128">A4</text>
<text x="132.5" y="130.5">A5</text>
<text x="160" y="130.5">RX &lt; 0</text>
<text x="160.1" y="128">TX &gt; 1</text>
</g>
<text font-size="1.9" fill="#fff" x="151.6" y="95.2" transform="rotate(90 151.6 95.2)">ARDUINO</text>
<g font-size="1.7" fill="#fff">
<text x="132.4" y="97.3">RESET</text>
<text x="136.5" y="105.8" transform="rotate(90 136.5 105.8)">POWER</text>
<text x="159.9" y="111.5" transform="rotate(90 159.9 111.5)">DIGITAL (PWM~)</text>
<text x="136" y="115.9" transform="rotate(90 136 115.9)">ANALOG IN</text>
</g>
<g font-size="1.6" fill="#fff">
<text x="250.5" y="79.8">ENA IN1 IN2 IN3IN4ENB</text>
<text x="137" y="132.4">www.arduino.cc</text>
<text x="137" y="133.9">blogembarcado.blogspot.com</text>
</g>
<text font-size="1.5" fill="#808000" x="142.2" y="119" transform="rotate(-90 142.2 119)">ATMEL</text>
<text font-size="1.4" fill="#fff" x="132.5" y="107.6">GND</text>
<text font-size="1.2" fill="#808000" x="143.9" y="116.4" transform="rotate(-90 143.9 116.4)">ATMEGA328P</text>
</svg>
